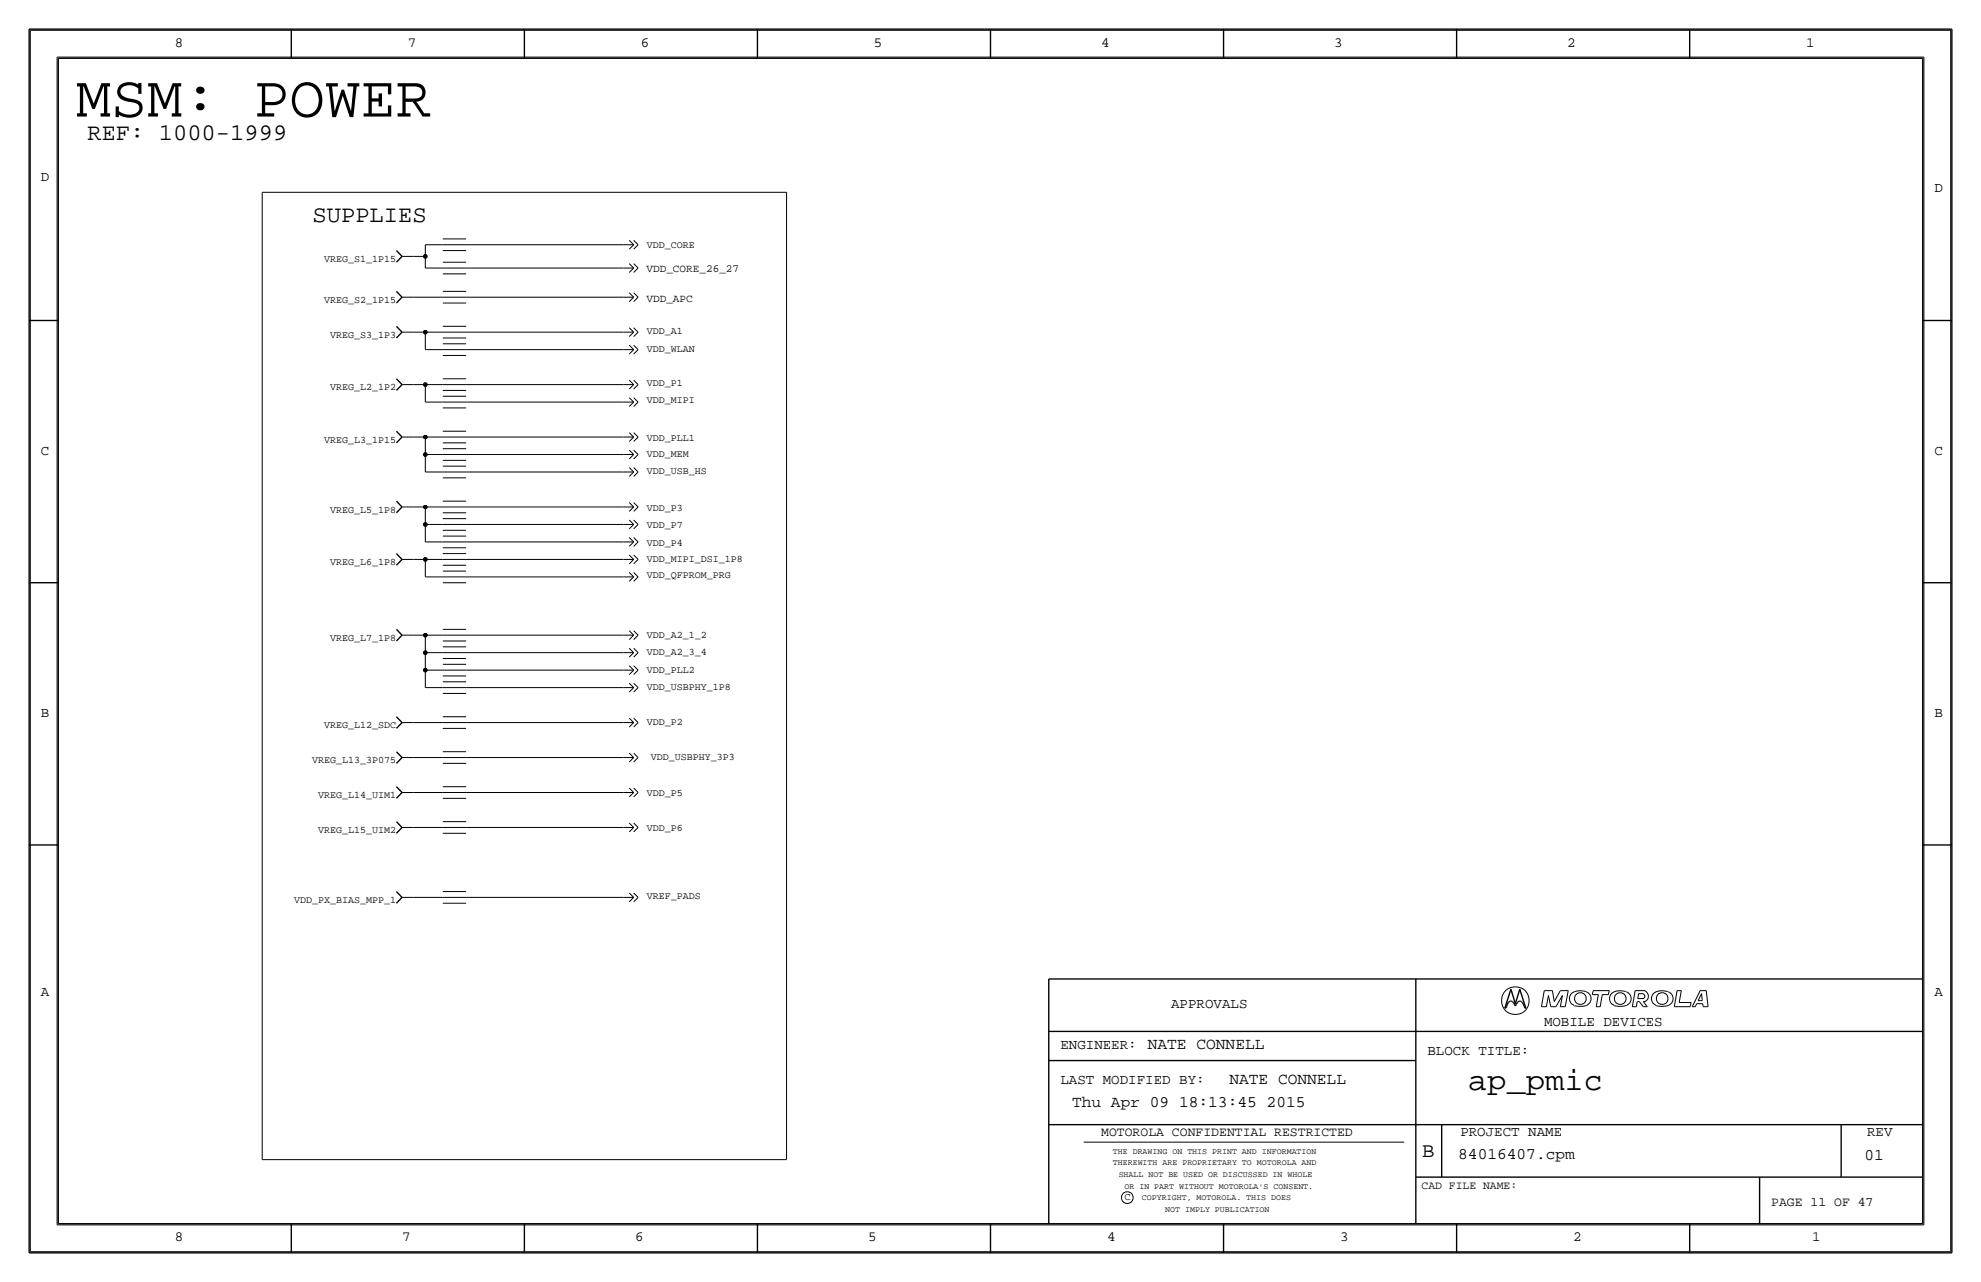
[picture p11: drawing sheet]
<svg xmlns="http://www.w3.org/2000/svg" width="432mm" height="279mm" viewBox="0 0 432 279" stroke-linecap="round" stroke-linejoin="round" font-family="sans-serif">
<g fill="none" stroke="#000" stroke-width=".22">
<path d="M6.6 6.6h418.6zM6.6 6.6v266.2zM12.4 12.4v254.6zM12.4 12.4h407zM419.4 12.4v254.6zM425.2 6.6v266.2zM57.1 41.9h114.3zM57.1 41.9v210.8zM87.6 55.9h2.6zM90.2 55.9h2.5zM92.7 53.3v2.6zM92.7 55.9v2.5z"/>
<path d="M92.7 58.4h3.8zM92.7 53.3h3.8zM96.5 58.4h5.1zM96.5 57.2h5.1zM96.5 59.7h5.1zM96.5 53.3h5.1zM96.5 52.1h5.1zM96.5 54.6h5.1zM101.6 58.4h34.3zM101.6 53.3h34.3zM135.9 58.4h2.2zM135.9 53.3h2.2z"/>
<path d="M137.2 59.4l.9-1zM137.2 54.3l.9-1zM137.2 57.5l.9 .9zM137.2 52.4l.9 .9zM138.1 57.5l1 .9zM138.1 52.4l1 .9zM138.1 59.4l1-1zM138.1 54.3l1-1zM171.4 41.9v210.8zM87.6 72.4h2.6zM87.6 64.8h2.6zM90.2 64.8h6.3z"/>
<path d="M90.2 72.4h2.5zM92.7 72.4h3.8zM92.7 72.4v3.8zM92.7 76.2h3.8zM96.5 64.8h5.1zM96.5 63.5h5.1zM96.5 66h5.1zM96.5 76.2h5.1zM96.5 74.9h5.1zM96.5 77.5h5.1zM96.5 72.4h5.1zM96.5 71.1h5.1z"/>
<path d="M96.5 73.7h5.1zM101.6 72.4h34.3zM101.6 76.2h34.3zM101.6 64.8h34.3zM135.9 64.8h2.2zM135.9 76.2h2.2zM135.9 72.4h2.2zM137.2 65.7l.9-.9zM137.2 77.2l.9-1zM137.2 73.4l.9-1zM137.2 63.8l.9 1zM137.2 75.2l.9 1z"/>
<path d="M137.2 71.4l.9 1zM138.1 63.8l1 1zM138.1 75.2l1 1zM138.1 71.4l1 1zM138.1 65.7l1-.9zM138.1 77.2l1-1zM138.1 73.4l1-1zM87.6 95.2h2.6zM87.6 83.8h2.6zM90.2 83.8h2.5zM90.2 95.2h2.5zM92.7 83.8h3.8z"/>
<path d="M92.7 83.8v3.8zM92.7 87.6h3.8zM92.7 95.2h3.8zM92.7 95.2v3.9zM92.7 99.1h3.8zM92.7 99.1v3.8zM96.5 83.8h5.1zM96.5 82.5h5.1zM96.5 85.1h5.1zM96.5 87.6h5.1zM96.5 86.4h5.1zM96.5 88.9h5.1z"/>
<path d="M96.5 99.1h5.1zM96.5 97.8h5.1zM96.5 95.2h5.1zM96.5 94h5.1zM96.5 96.5h5.1zM101.6 87.6h34.3zM101.6 83.8h34.3zM101.6 95.2h34.3zM101.6 99.1h34.3zM135.9 83.8h2.2zM135.9 87.6h2.2zM135.9 99.1h2.2z"/>
<path d="M135.9 95.2h2.2zM137.2 84.8l.9-1zM137.2 88.6l.9-1zM137.2 96.2l.9-.9zM137.2 82.9l.9 .9zM137.2 86.7l.9 .9zM137.2 98.1l.9 1zM137.2 94.3l.9 .9zM138.1 82.9l1 .9zM138.1 86.7l1 .9zM138.1 98.1l1 1zM138.1 94.3l1 .9z"/>
<path d="M138.1 84.8l1-1zM138.1 88.6l1-1zM138.1 96.2l1-.9zM87.6 110.5h2.6zM90.2 110.5h2.5zM92.7 118.1h3.8zM92.7 114.3v3.8zM92.7 110.5v3.8zM92.7 114.3h3.8zM92.7 110.5h3.8zM92.7 102.9h3.8zM96.5 118.1h5.1z"/>
<path d="M96.5 116.8h5.1zM96.5 119.4h5.1zM96.5 102.9h5.1zM96.5 101.6h5.1zM96.5 104.1h5.1zM96.5 100.3h5.1zM96.5 114.3h5.1zM96.5 113h5.1zM96.5 115.6h5.1zM96.5 110.5h5.1zM96.5 109.2h5.1zM96.5 111.8h5.1z"/>
<path d="M101.6 118.1h34.3zM101.6 102.9h34.3zM101.6 110.5h34.3zM101.6 114.3h34.3zM135.9 118.1h2.2zM135.9 102.9h2.2zM135.9 114.3h2.2zM135.9 110.5h2.2zM137.2 119.1l.9-1zM137.2 103.8l.9-.9zM137.2 100l.9-.9zM137.2 115.3l.9-1z"/>
<path d="M137.2 111.5l.9-1zM137.2 117.1l.9 1zM137.2 101.9l.9 1zM137.2 113.3l.9 1zM137.2 109.5l.9 1zM138.1 117.1l1 1zM138.1 101.9l1 1zM138.1 113.3l1 1zM138.1 109.5l1 1zM138.1 119.1l1-1zM138.1 103.8l1-.9zM138.1 100l1-.9z"/>
<path d="M138.1 115.3l1-1zM138.1 111.5l1-1zM87.6 138.4h2.6zM87.6 121.9h2.6zM90.2 138.4h2.5zM90.2 121.9h2.5zM92.7 138.4v3.8zM92.7 138.4h3.8zM92.7 121.9h3.8zM92.7 121.9v3.8zM92.7 125.7h3.8zM96.5 138.4h5.1z"/>
<path d="M96.5 137.2h5.1zM96.5 139.7h5.1zM96.5 121.9h5.1zM96.5 120.7h5.1zM96.5 123.2h5.1zM96.5 125.7h5.1zM96.5 124.5h5.1zM96.5 127h5.1zM101.6 138.4h34.3zM101.6 121.9h34.3zM101.6 125.7h34.3zM135.9 138.4h2.2z"/>
<path d="M135.9 121.9h2.2zM135.9 125.7h2.2zM137.2 139.4l.9-1zM137.2 122.9l.9-1zM137.2 126.7l.9-1zM137.2 137.5l.9 .9zM137.2 121l.9 .9zM137.2 124.8l.9 .9zM138.1 137.5l1 .9zM138.1 121l1 .9zM138.1 124.8l1 .9zM138.1 139.4l1-1z"/>
<path d="M138.1 122.9l1-1zM138.1 126.7l1-1zM87.6 157.5h2.6zM90.2 157.5h6.3zM92.7 146h3.8zM92.7 146v3.9zM92.7 142.2v3.9zM92.7 142.2h3.8zM92.7 149.9h3.8zM96.5 149.9h5.1zM96.5 148.6h5.1zM96.5 151.1h5.1z"/>
<path d="M96.5 146h5.1zM96.5 144.8h5.1zM96.5 147.3h5.1zM96.5 142.2h5.1zM96.5 141h5.1zM96.5 143.5h5.1zM96.5 157.5h5.1zM96.5 156.2h5.1zM96.5 158.8h5.1zM101.6 157.5h34.3zM101.6 142.2h34.3zM101.6 146h34.3z"/>
<path d="M101.6 149.9h34.3zM135.9 149.9h2.2zM135.9 146h2.2zM135.9 142.2h2.2zM135.9 157.5h2.2zM137.2 150.8l.9-.9zM137.2 147l.9-1zM137.2 143.2l.9-1zM137.2 158.4l.9-.9zM137.2 148.9l.9 1zM137.2 145.1l.9 .9zM137.2 141.3l.9 .9z"/>
<path d="M137.2 156.5l.9 1zM138.1 148.9l1 1zM138.1 145.1l1 .9zM138.1 141.3l1 .9zM138.1 156.5l1 1zM138.1 150.8l1-.9zM138.1 147l1-1zM138.1 143.2l1-1zM138.1 158.4l1-.9zM87.6 165.1h2.6zM87.6 172.7h2.6zM90.2 172.7h6.3z"/>
<path d="M90.2 165.1h6.3zM96.5 165.1h5.1zM96.5 163.8h5.1zM96.5 166.4h5.1zM96.5 179.1h5.1zM96.5 172.7h5.1zM96.5 171.4h5.1zM96.5 174h5.1zM101.6 165.1h34.3zM101.6 172.7h34.3zM135.9 165.1h2.2zM135.9 172.7h2.2z"/>
<path d="M137.2 166.1l.9-1zM137.2 173.7l.9-1zM137.2 164.1l.9 1zM137.2 179.4l.9 .9zM137.2 171.8l.9 .9zM138.1 164.1l1 1zM138.1 179.4l1 .9zM138.1 171.8l1 .9zM138.1 166.1l1-1zM138.1 173.7l1-1zM87.6 195.6h2.6zM87.6 180.3h2.6z"/>
<path d="M90.2 180.3h6.3zM90.2 195.6h6.3zM96.5 195.6h5.1zM96.5 194.3h5.1zM96.5 196.8h5.1zM96.5 180.3h5.1zM96.5 181.6h5.1zM101.6 195.6h34.3zM101.6 180.3h34.3zM135.9 195.6h2.2zM135.9 180.3h2.2zM137.2 196.5l.9-.9z"/>
<path d="M137.2 181.3l.9-1zM137.2 194.6l.9 1zM138.1 194.6l1 1zM138.1 196.5l1-.9zM138.1 181.3l1-1zM336 219.4h1.1zM336.6 215.9h1.8zM336.6 215.9l-.6 3.5zM337.5 217l-.4 2.4zM337.5 217l.5 2.4zM338 219.4h1.1zM338.4 215.9l.4 2.4z"/>
<path d="M340.1 219.4h1.1zM340.1 215.9h1.7zM340.1 215.9l-1.3 2.4zM340.6 217l-1.5 2.4zM340.6 217l-.5 2.4zM341.8 215.9l-.6 3.5zM343.1 216.2a1.6 1.6 0 0 0-1 1.5 1.6 1.6 0 0 0 1.1 1.5M345.7 216.1h-.2a4 4 0 0 0-2.3 .1M345.7 216.2a1.59 1.59 0 0 1 1.1 1.5 1.59 1.59 0 0 1-1.1 1.5l-1.4 .1-1.1-.1M347.1 216.8h1.3zM347.3 215.9l-.2 .9zM347.3 215.9h3.5z"/>
<path d="M347.9 219.4h.9zM348.4 216.8l-.5 2.6zM349.2 216.8l-.4 2.6zM349.2 216.8h1.4zM350.8 215.9l-.2 .9zM354.4 216.1a3.1 3.1 0 0 0-3.3 .7 1.62 1.62 0 0 0 .8 2.4M354.4 219.2l-1.4 .1-1.1-.1M354.5 216.2a1.59 1.59 0 0 1 1 1.5 1.59 1.59 0 0 1-1 1.5M355.8 219.4h.9zM356.4 215.9l-.6 3.5zM356.4 215.9h2.2zM356.9 218.3l-.2 1.1z"/>
<path d="M356.9 218.3h.4zM357 217.6h1.2zM357.2 216.6l-.2 1zM357.2 216.6h1zM357.3 218.3l.9 1.1zM358.1 216.7a.5 .5 0 0 1 .4 .4 .5 .5 0 0 1-.4 .5M358.2 219.4h.9zM358.2 218.3l.9 1.1zM358.2 218.3h.4zM358.5 216a1.24 1.24 0 0 1 .8 1.1 1.24 1.24 0 0 1-.8 1.2M363.5 216.1a3.1 3.1 0 0 0-3.3 .7 1.62 1.62 0 0 0 .8 2.4M363.6 219.2l-1.4 .1-1.2-.1"/>
<path d="M363.6 216.2a1.59 1.59 0 0 1 1.1 1.5 1.59 1.59 0 0 1-1.1 1.5M364.9 219.4h3.5zM365.6 215.9l-.7 3.5zM365.6 215.9h.9zM366 218.5h2.6zM366.5 215.9l-.5 2.6zM368.6 218.5l-.2 .9zM368.9 219.4h.6zM369.8 218.7h1.3zM369.8 218.7l-.3 .7zM370.1 218.1h.9zM370.6 215.9l-1.7 3.5z"/>
<path d="M370.6 215.9h1.3zM370.9 216.6l-.8 1.5zM370.9 216.6l.1 1.5zM371.1 218.7l.1 .7zM371.2 219.4h1.1zM371.9 215.9l.4 3.5zM57.1 252.7h114.3zM236.2 248.9h69.9zM6.6 272.8h418.6zM12.4 267h407z"/>
<circle cx="330.3" cy="218.1" r="3"/>
<circle cx="344.5" cy="217.6" r="1.28"/>
<circle cx="353.2" cy="217.6" r="1.28"/>
<circle cx="362.3" cy="217.6" r="1.28"/>
<circle cx="245.7" cy="261" r="1.28"/>
</g>
<g fill="#000" stroke="#000" stroke-width=".22">
<circle cx="92.7" cy="55.9" r=".41"/>
<circle cx="92.7" cy="72.4" r=".41"/>
<circle cx="92.7" cy="99.1" r=".41"/>
<circle cx="92.7" cy="83.8" r=".41"/>
<circle cx="92.7" cy="95.3" r=".41"/>
<circle cx="92.7" cy="110.5" r=".41"/>
<circle cx="92.7" cy="114.3" r=".41"/>
<circle cx="92.7" cy="138.4" r=".41"/>
<circle cx="92.7" cy="121.9" r=".41"/>
<circle cx="92.7" cy="142.2" r=".41"/>
<circle cx="92.7" cy="146.1" r=".41"/>
</g>
<g fill="none" stroke="#000" stroke-width=".3">
<path d="M6.3 6.4v266.7zM6.4 6.4h419zM12.7 12.7h406.4zM12.7 12.7v254zM63.5 6.4v6.3zM114.3 6.4v6.3zM165.1 6.4v6.3zM215.9 6.3v6.4zM266.7 6.4v6.3zM317.5 6.4v6.3zM368.3 6.4v6.3zM419.1 12.7v254z"/>
<path d="M425.4 6.4v266.7zM86.4 54.6l1.2 1.3zM87.6 55.9l-1.2 1.3zM6.3 69.8h6.4zM86.4 71.1l1.2 1.3zM86.4 63.5l1.2 1.3zM87.6 72.4l-1.2 1.3zM87.6 64.8l-1.2 1.2zM419.1 69.8h6.3zM86.4 94l1.2 1.3zM86.4 82.5l1.2 1.3zM87.6 95.2l-1.2 1.3z"/>
<path d="M87.6 83.8l-1.2 1.3zM86.4 109.2l1.2 1.3zM87.6 110.5l-1.2 1.3zM6.3 127h6.4zM86.4 137.2l1.2 1.2zM86.4 120.7l1.2 1.2zM87.6 138.4l-1.2 1.3zM87.6 121.9l-1.2 1.3zM419.1 127h6.3zM86.4 156.2l1.2 1.3zM87.6 157.5l-1.2 1.2zM86.4 163.8l1.2 1.3z"/>
<path d="M86.4 179.1l1.2 1.2zM86.4 171.4l1.2 1.3zM87.6 165.1l-1.2 1.3zM87.6 172.7l-1.2 1.3zM6.3 184.1h6.4zM86.4 194.3l1.2 1.3zM87.6 195.6l-1.2 1.2zM87.6 180.3l-1.2 1.3zM419.1 184.1h6.3zM228.6 213.4v53.3zM228.6 213.4h190.5zM308.6 213.4v53.3z"/>
<path d="M328 219.7h.2zM328.4 219.4l-.2 .3zM328.6 218.8l-.2 .6zM328.8 218.5l-.2 .3zM329 218.3l.2-.1zM329 218.3l-.2 .2zM329.2 218.2h.2zM329.3 215.6l-1.3 4.1zM329.3 215.6l1 3.1zM329.4 218.2l.2 .1zM329.6 218.3l.3 .2zM329.9 218.5l.2 .3z"/>
<path d="M330.1 218.8l.2 .5zM330.5 218.8l-.2 .5zM330.8 218.5l-.3 .3zM331 218.3l-.2 .2zM331 218.3l.2-.1zM331.2 218.2h.2zM331.3 215.6l1.3 4.1zM331.3 215.6l-1 3.1zM331.4 218.2l.2 .1zM331.6 218.3l.2 .2zM331.8 218.5l.2 .3zM332 218.8l.3 .6z"/>
<path d="M332.3 219.4l.1 .3zM332.4 219.7h.2zM228.6 231.1h80zM228.6 224.8h190.5zM228.6 245.1h190.5zM308.6 256.5h110.5zM314.2 245.1v11.4zM383.5 256.5v10.2zM401.3 245.1v11.4zM6.4 273h419zM12.7 266.7h406.4zM63.5 266.7v6.4z"/>
<path d="M114.3 266.7v6.4zM165.1 266.7v6.4zM215.9 266.7v6.3zM266.7 266.7v6.4zM317.5 266.7v6.4zM368.3 266.7v6.4z"/>
</g>
<text font-size="12.9" x="16.5" y="25.4">MSM: POWER</text>
<text font-size="7" x="320" y="237.5">ap_pmic</text>
<g font-size="5.2">
<text x="19" y="30.5">REF: 1000-1999</text>
<text x="68.1" y="48.3">SUPPLIES</text>
</g>
<text font-size="4.5" x="310" y="252.1">B</text>
<g font-size="3.5">
<text x="250.2" y="228.6">NATE CONNELL</text>
<text x="268" y="236.2">NATE CONNELL</text>
<text x="233.7" y="241.3">Thu Apr 09 18:13:45 2015</text>
<text x="317.9" y="252.6">84016407.cpm</text>
<text x="406.4" y="252.7">01</text>
</g>
<g font-size="3.1">
<text x="38.1" y="10.2">8</text>
<text x="88.9" y="10.2">7</text>
<text x="139.7" y="10.2">6</text>
<text x="190.5" y="10.2">5</text>
<text x="240" y="10.2">4</text>
<text x="290.8" y="10.2">3</text>
<text x="341.6" y="10.2">2</text>
<text x="393.7" y="10.2">1</text>
<text x="8.9" y="39.4">D</text>
<text x="421.6" y="41.9">D</text>
<text x="8.9" y="99.1">C</text>
<text x="421.6" y="99.1">C</text>
<text x="8.9" y="156.2">B</text>
<text x="421.6" y="156.2">B</text>
<text x="8.9" y="217.2">A</text>
<text x="255.3" y="219.7">APPROVALS</text>
<text x="421.6" y="217.2">A</text>
<text x="336.5" y="223.5">MOBILE DEVICES</text>
<text x="231.1" y="228.6">ENGINEER:</text>
<text x="311.2" y="229.9">BLOCK TITLE:</text>
<text x="231.1" y="236.2">LAST MODIFIED BY:</text>
<text x="318.3" y="247.5">PROJECT NAME</text>
<text x="407" y="247.6">REV</text>
<text x="38.1" y="270.5">8</text>
<text x="87.6" y="270.5">7</text>
<text x="138.4" y="270.5">6</text>
<text x="189.2" y="270.5">5</text>
<text x="241.3" y="270.5">4</text>
<text x="292.1" y="270.5">3</text>
<text x="342.9" y="270.5">2</text>
<text x="395" y="270.5">1</text>
</g>
<g font-size="2.9">
<text x="240" y="247.6">MOTOROLA CONFIDENTIAL RESTRICTED</text>
<text x="386.1" y="262.9">PAGE 11 OF 47</text>
</g>
<text font-size="2.5" x="309.9" y="259.1">CAD FILE NAME:</text>
<g font-size="2.4">
<text x="140.9" y="59.4">VDD_CORE_26_27</text>
<text x="140.9" y="65.7">VDD_APC</text>
</g>
<text font-size="2.3" x="245.1" y="261.6">C</text>
<g font-size="2.2">
<text x="70.7" y="57.2">VREG_S1_1P15</text>
<text x="141" y="54.1">VDD_CORE</text>
<text x="70.7" y="66">VREG_S2_1P15</text>
<text x="72" y="73.7">VREG_S3_1P3</text>
<text x="141" y="72.8">VDD_A1</text>
<text x="141" y="76.7">VDD_WLAN</text>
<text x="72" y="85.1">VREG_L2_1P2</text>
<text x="141" y="87.9">VDD_MIPI</text>
<text x="141" y="84.1">VDD_P1</text>
<text x="70.7" y="96.5">VREG_L3_1P15</text>
<text x="141" y="96">VDD_PLL1</text>
<text x="141" y="99.6">VDD_MEM</text>
<text x="141" y="103.4">VDD_USB_HS</text>
<text x="72" y="111.8">VREG_L5_1P8</text>
<text x="141" y="111.4">VDD_P3</text>
<text x="141" y="115.2">VDD_P7</text>
<text x="141" y="118.9">VDD_P4</text>
<text x="72" y="123.2">VREG_L6_1P8</text>
<text x="141" y="122.4">VDD_MIPI_DSI_1P8</text>
<text x="141" y="126">VDD_QFPROM_PRG</text>
<text x="72" y="139.7">VREG_L7_1P8</text>
<text x="141" y="142.8">VDD_A2_3_4</text>
<text x="141" y="139">VDD_A2_1_2</text>
<text x="141" y="146.6">VDD_PLL2</text>
<text x="141" y="150.3">VDD_USBPHY_1P8</text>
<text x="70.7" y="158.8">VREG_L12_SDC</text>
<text x="141" y="157.9">VDD_P2</text>
<text x="68" y="166.4">VREG_L13_3P075</text>
<text x="141.8" y="165.6">VDD_USBPHY_3P3</text>
<text x="69.4" y="174">VREG_L14_UIM1</text>
<text x="141" y="173.5">VDD_P5</text>
<text x="69.4" y="181.6">VREG_L15_UIM2</text>
<text x="141" y="181.2">VDD_P6</text>
<text x="64.1" y="196.9">VDD_PX_BIAS_MPP_1</text>
<text x="141" y="196">VREF_PADS</text>
</g>
<g font-size="1.8">
<text x="242.6" y="251.5">THE DRAWING ON THIS PRINT AND INFORMATION</text>
<text x="242.6" y="254">THEREWITH ARE PROPRIETARY TO MOTOROLA AND</text>
<text x="243.8" y="256.5">SHALL NOT BE USED OR DISCUSSED IN WHOLE</text>
<text x="245.1" y="259.1">OR IN PART WITHOUT MOTOROLA'S CONSENT.</text>
<text x="248.9" y="261.6">COPYRIGHT, MOTOROLA. THIS DOES</text>
<text x="254" y="264.2">NOT IMPLY PUBLICATION</text>
</g>
</svg>
